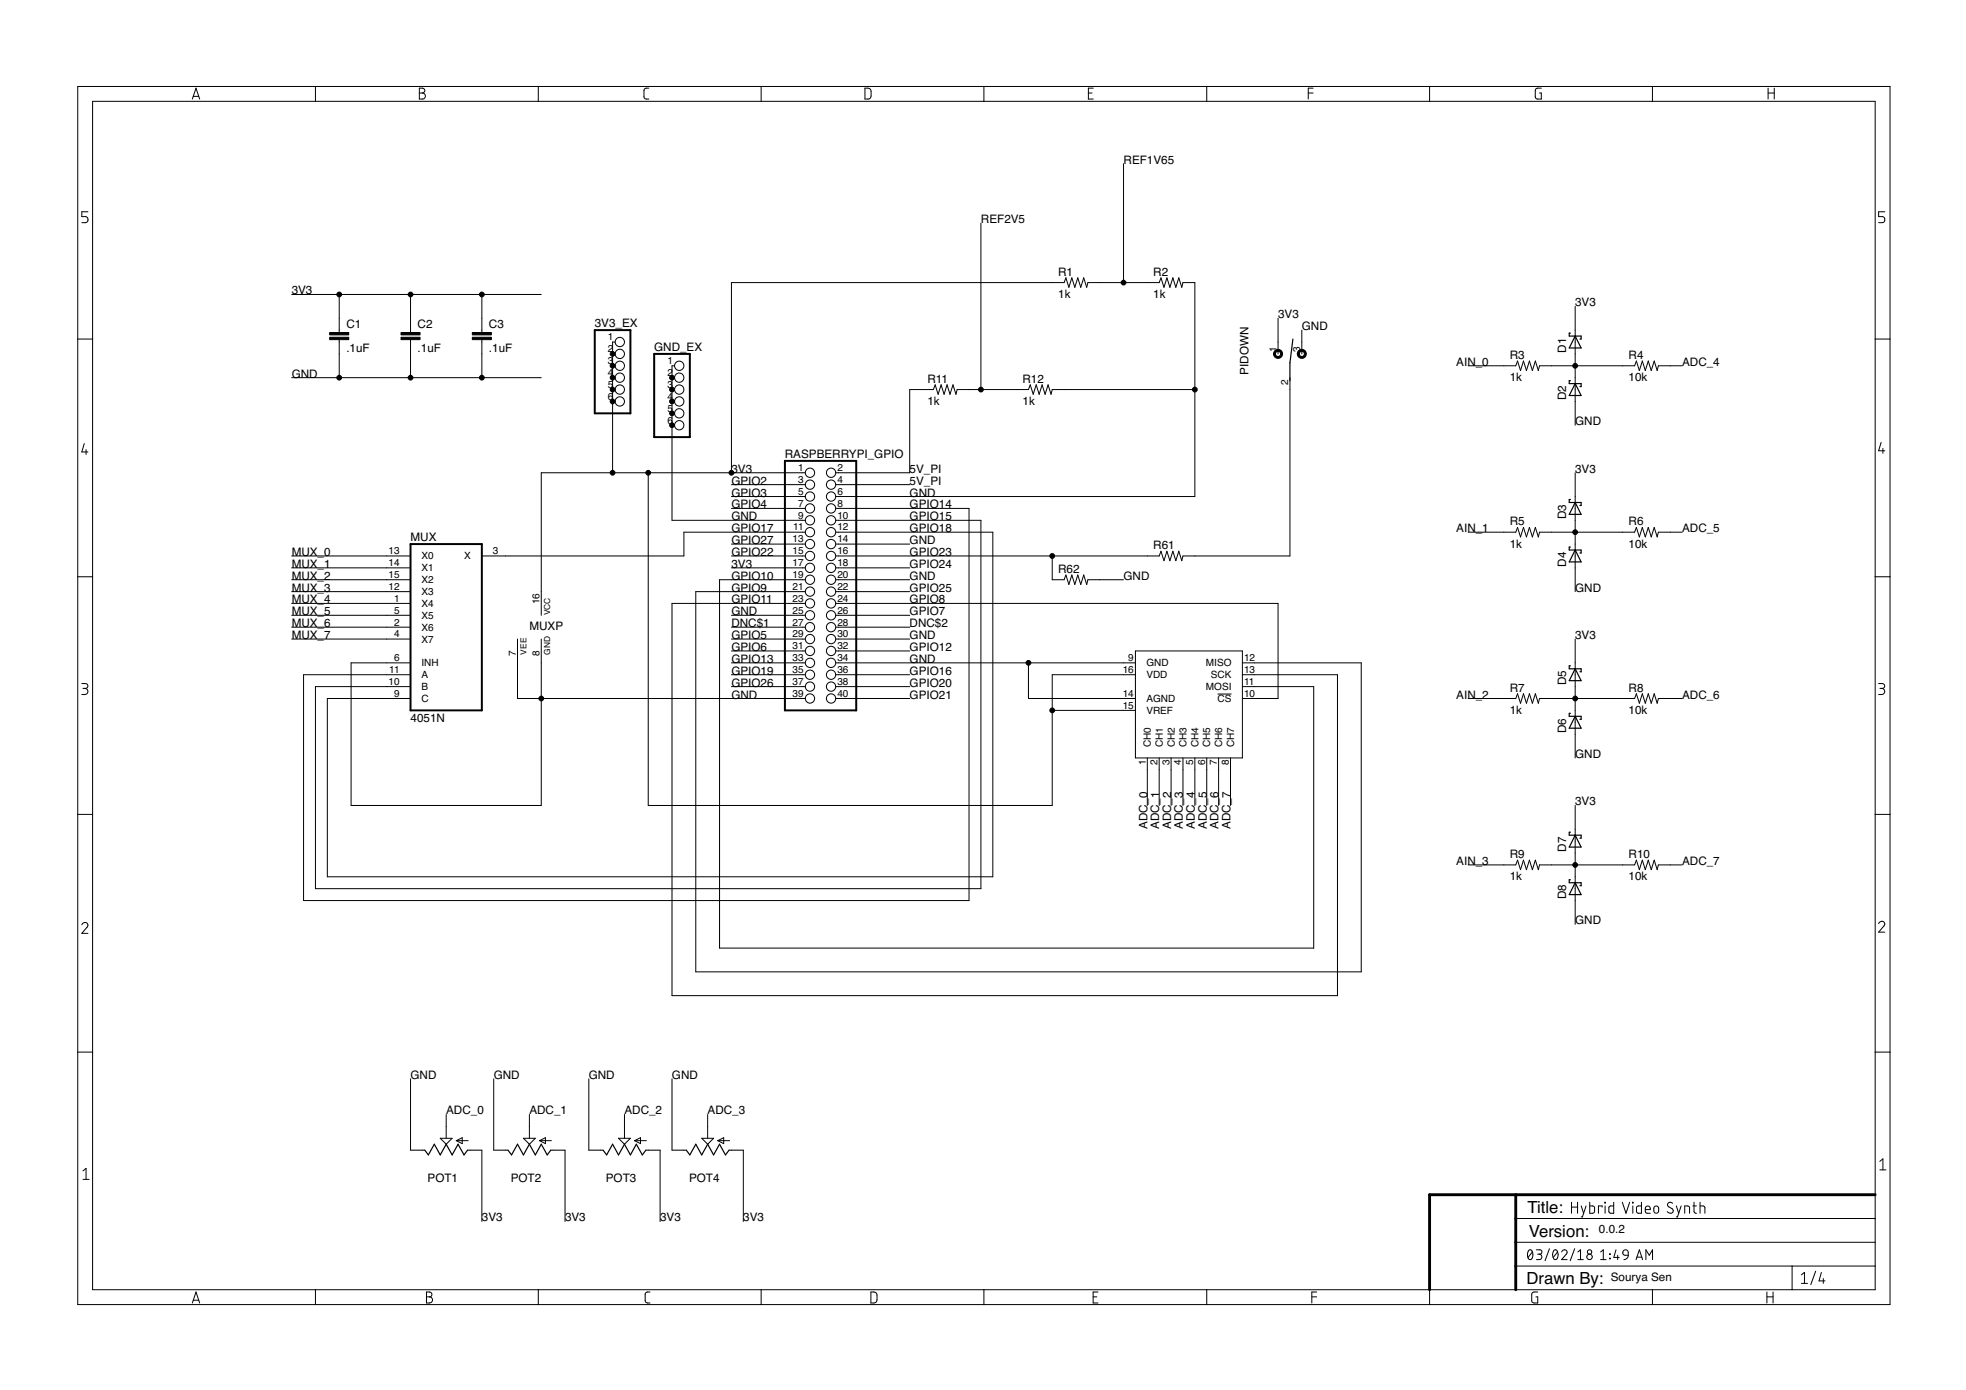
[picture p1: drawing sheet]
<svg xmlns="http://www.w3.org/2000/svg" width="420mm" height="297mm" viewBox="0 0 420 297" stroke-linecap="round" stroke-linejoin="round" font-family="sans-serif">
<g fill="none" stroke="#000" stroke-width=".21">
<path d="M16.6 18.5h387.3v260.3h-387.3zM67.4 18.5v3.2M89.6 18.8h.7a.52 .52 0 0 1 .5 .6 .52 .52 0 0 1-.5 .5 .65 .65 0 0 1 .6 .6 .65 .65 0 0 1-.6 .7h-.7zM89.6 19.9h.7M115 18.5v3.2M138.7 18.8l-.8 .1-.3 .5 .1 1.6 .3 .1 .7 .1M162.7 18.5v3.2M184.8 18.8a1.16 1.16 0 0 1 1.2 .3l.2 .4-.2 1.4-.3 .2-.9 .1zM210.3 18.5v3.2M232.6 19.9h.8M233.6 18.8h-1v2.4h1M257.9 18.5v3.2"/>
<path d="M279.6 19.9h1M280.6 18.8h-1v2.4M305.5 18.5v3.2M329.4 18.8l-1 .1-.3 .3v1.5l.2 .4 1.1 .1v-1.3h-.4M353.1 18.5v3.2M377.9 18.8v2.4M377.9 19.9h1.3M379.2 18.8v2.4M19.8 21.7h380.9v253.9h-380.9zM41.1 21.2l.8-2.4 .8 2.4M41.3 20.6h1.2M240.1 35v25.4"/>
<path d="M18.8 45.3h-1.3v1h.8a.66 .66 0 0 1 .5 .6 .66 .66 0 0 1-.5 .7h-.8M209.6 47.7v35.5M402.8 45.3h-1.3v1h.8a.66 .66 0 0 1 .5 .6 .66 .66 0 0 1-.5 .7h-.8M16.6 72.5h3.2M62.3 62.9h53.4M72.5 62.9v8.2M72.5 72.6v8.1M87.7 62.9v8.2M87.7 72.6v8.1M103 62.9v8.2M103 72.6v8.1M130.9 78.2h.6"/>
<path d="M130.9 75.6h.6M131.5 73.1h-.6v27.9M144.2 78.2h-.6v33h28.5M273.1 68v7.6M278.2 70.5v5.1M313.8 78.2h10.1l.4-1 .7 2 .6-2 .6 2 .7-2 .6 2 .6-2 .7 2 .2-1h20.3l.4-1 .7 2 .6-2 .6 2 .7-2 .6 2 .6-2 .7 2 .2-1h5.1M336.6 65.5v25.4M400.7 72.5h3.2M18 94.8l-.5 1.8h1.3M18.4 96.1v1M62.3 80.7h53.4M130.9 83.2h.6"/>
<path d="M130.9 80.7h.6M130.9 85.8h.6M143.6 83.2h.6M143.6 80.7h.6M143.6 85.8h.6M143.6 88.3h.6M143.6 90.9h.6M255.4 83.2h-30.5l-.3 1.1-.6-2.1-.6 2.1-.7-2.1-.6 2.1-.7-2.1-.6 2.1-.6-2.1-.4 1h-15.2l-.3 1.1-.6-2.1-.7 2.1-.6-2.1-.6 2.1-.7-2.1-.6 2.1-.6-2.1-.4 1h-5.1v17.8h-15.8M275.7 80.7v38.1h-22.9l-.2 1-.7-2-.6 2-.6-2-.7 2-.6-2-.6 2-.7-2-.4 1h-69.1M402 94.5l-.5 1.8h1.3M402.4 95.8v1.1M62.3 118.8h25.4"/>
<path d="M138.5 101v71.1h86.4v-27.9h17.8M156.3 103.6h15.8M156.3 106.1h15.8M156.3 101v-40.6h71.1l.4-1 .6 2 .7-2 .6 2 .6-2 .7 2 .6-2 .6 2 .3-1h15.2l.4-1 .7 2 .6-2 .6 2 .7-2 .6 2 .6-2 .7 2 .2-1h2.6v45.7h-76.8M156.3 108.6h15.8M156.3 116.3h15.8M156.3 118.8h15.8M172.1 101h-56.4v30.5M172.1 113.7h-25.9v5.1h-43.2M178.6 103.6h15.8M178.6 108.6h28.5v83.8h-142.2v-48.2h22.8M178.6 111.2h31v78.7h-142.2v-43.2h20.3"/>
<path d="M178.6 113.7h33.6v73.7h-142.2v-38.1h17.7M178.6 116.3h15.8M224.9 118.8v5.1h2.5l.4-1 .6 2 .7-2 .6 2 .6-2 .7 2 .6-2 .6 2 .3-1h7.6M313.8 113.7h10.1l.4-1 .7 2 .6-2 .6 2 .7-2 .6 2 .6-2 .7 2 .2-1h20.3l.4-1 .7 2 .6-2 .6 2 .7-2 .6 2 .6-2 .7 2 .2-1h5.1M336.6 101v25.4M16.6 123.3h3.2M62.3 121.3h25.4M62.3 123.9h25.4M62.3 126.4h25.4M62.3 128.9h25.4M62.3 131.5h25.4M62.3 134h25.4"/>
<path d="M62.3 136.6h25.4M110.6 136.6v12.7h61.5M115.7 136.6v35.5h-40.7v-30.5h12.7M156.3 139.1h15.8M156.3 121.3h15.8M156.3 131.5h15.8M156.3 134h15.8M156.3 136.6h15.8M172.1 123.9h-18.3v78.7h127v-55.9h-15.3M172.1 126.4h-23.4v81.3h142.2v-66.1h-25.4M172.1 128.9h-28.5v83.9h142.2v-68.6h-20.3M178.6 139.1h15.8"/>
<path d="M178.6 121.3h15.8M178.6 123.9h15.8M178.6 126.4h15.8M178.6 128.9h94.5v20.4h-7.6M178.6 131.5h15.8M178.6 134h15.8M178.6 136.6h15.8M242.7 139.1h22.8v22.9h-22.8zM336.6 136.6v25.4M400.7 123.3h3.2M17.5 146.1h.8a.52 .52 0 0 1 .5 .5 .52 .52 0 0 1-.5 .5h-.6M18.1 147.1a.66 .66 0 0 1 .7 .7 .66 .66 0 0 1-.7 .6h-.6"/>
<path d="M156.3 141.6h15.8M156.3 144.2h15.8M156.3 146.7h15.8M178.6 141.6h64.1M178.6 144.2h15.8M178.6 146.7h15.8M178.6 149.3h15.8M219.8 141.6v7.7h22.9M224.9 151.8h17.8M260.2 148.3h3M313.8 149.3h10.1l.4-1 .7 2 .6-2 .6 2 .7-2 .6 2 .6-2 .7 2 .2-1h20.3l.4-1 .7 2 .6-2 .6 2 .7-2 .6 2 .6-2 .7 2 .2-1h5.1M401.5 146.1h.8a.52 .52 0 0 1 .5 .5 .52 .52 0 0 1-.5 .5h-.5"/>
<path d="M402.1 147.1a.66 .66 0 0 1 .7 .7 .66 .66 0 0 1-.7 .6h-.6M16.6 174h3.2M245.2 162v10.1M247.7 162v10.1M250.3 162v10.1M252.8 162v10.1M255.4 162v10.1M257.9 162v10.1M260.4 162v10.1M263 162v10.1M336.6 172.1v25.4M400.7 174h3.2"/>
<path d="M17.5 197.6a.64 .64 0 0 1 .9-.5 .64 .64 0 0 1 .2 1.1l-1.1 1.3h1.3M313.8 184.8h10.1l.4-1 .7 2 .6-2 .6 2 .7-2 .6 2 .6-2 .7 2 .2-1h20.3l.4-1 .7 2 .6-2 .6 2 .7-2 .6 2 .6-2 .7 2 .2-1h5.1M401.5 197.4a.64 .64 0 0 1 .9-.5 .64 .64 0 0 1 .2 1l-1.1 1.3h1.3M16.6 224.8h3.2M87.7 230.5v15.3h3.1M95.4 238.2v5M105.5 230.5v15.3h3.1M113.1 238.2v5M125.8 230.5v15.3h3.1M133.5 238.2v5M143.6 230.5v15.3h3.1M151.2 238.2v5"/>
<path d="M400.7 224.8h3.2M17.7 250.2l.7-.5v2.3M17.7 252h1.3M94.1 243.2h2.5l-1.2 1.3zM97.5 243.8h2.6M97.5 243.8l1.3-.7v1.3zM99.9 245.8h3.1v15.2M111.9 243.2h2.5l-1.3 1.3zM115.3 243.8h2.5M115.3 243.8l1.3-.7v1.3zM117.7 245.8h3.1v15.2M132.2 243.2h2.5l-1.2 1.3z"/>
<path d="M135.6 243.8h2.6M135.6 243.8l1.3-.7v1.3zM138 245.8h3.1v15.2M150 243.2h2.5l-1.3 1.3zM153.4 243.8h2.5M153.4 243.8l1.3-.7v1.3zM155.8 245.8h3.1v15.2M335.9 256.9v2.4M335.9 258h1.2M337.1 256.9v2.4M337.9 257.7l.5 1.6M339 257.7l-.8 2.4h-.3"/>
<path d="M339.7 256.9v2.4l.8-.1 .3-.3-.1-.9-.3-.3h-.7M342.4 258v-.3h-.8v1.6M343 256.9l.1 .2zM343 257.7v1.6M344.9 256.9v2.4l-.8-.1-.2-.2v-1l.3-.3h.7M346.7 256.9l.8 2.4 .8-2.4M348.9 256.9l.1 .2zM349 257.7v1.6M350.8 256.9v2.4l-.8-.1-.3-.3 .1-.9 .3-.3h.7M351.6 258.5h1.1a.55 .55 0 0 0-.4-.8 .55 .55 0 0 0-.7 .5l.1 .9 1 .2M353.6 257.9l.5-.2a.86 .86 0 0 1 0 1.5h-.4l-.2-.3zM357.5 257.1a.57 .57 0 0 0-.9-.1 .57 .57 0 0 0 0 .9l.7 .4a.54 .54 0 0 1 .2 .7 .54 .54 0 0 1-.7 .2l-.5-.3"/>
<path d="M358.2 257.7l.6 1.6M359.3 257.7l-.8 2.4h-.3M360 259.3v-1.6h.7l.4 .3v1.3M361.8 257.7h.7M362 256.9l.1 2.1 .4 .3M363.3 257.7h.7l.3 .3 .1 1.3M363.3 256.9v2.4M401.7 248.2l.7-.6v2.4M401.7 250h1.4M41.1 278.4l.8-2.3 .8 2.3M41.3 277.9h1.2M67.4 275.6v3.2"/>
<path d="M91.1 276.1h.7a.52 .52 0 0 1 .5 .5 .52 .52 0 0 1-.5 .5 .66 .66 0 0 1 .6 .7 .66 .66 0 0 1-.6 .6h-.7zM91.1 277.1h.7M115 275.6v3.2M138.9 276.1h-.7l-.3 .5 .1 1.6 .4 .2h.5M162.7 275.6v3.2M186.1 276.1a1.16 1.16 0 0 1 1.2 .3l.1 .4-.1 1.4a1.16 1.16 0 0 1-1.2 .2zM210.3 275.6v3.2M233.6 277.1h.8M234.7 276.1h-1.1v2.3h1.1M257.9 275.6v3.2M280.4 277.1h1M281.4 276.1h-1v2.3"/>
<path d="M305.5 275.6v3.2M323.9 270.6h76.8M323.9 265.5h76.8M323.9 260.4h76.8M326.7 267.2l.1-.1a.89 .89 0 0 1 .8 1.3l-.1 .2a.51 .51 0 0 1-.5 .6 .51 .51 0 0 1-.5-.6v-.7zM327.5 267.5l-.9 1.2M328.4 267.1h.7a.47 .47 0 0 1 .4 .4 .47 .47 0 0 1-.4 .5h-.5M328.6 276.1h-.9l-.3 .3-.1 1.5 .3 .4 1 .1v-1.3h-.3M329 268a.58 .58 0 0 1 .5 .6 .58 .58 0 0 1-.5 .6h-.6M331.1 266.8l-.9 2.6M332.1 267.2l.1-.1a.98 .98 0 0 1 .7 1.5 .51 .51 0 0 1-.5 .6 .51 .51 0 0 1-.5-.6l-.1-.7zM332.9 267.5l-1 1.2"/>
<path d="M333.7 267.5a.58 .58 0 0 1 .9-.4 .58 .58 0 0 1 .1 .9l-1 1.2h1.2M336.5 266.8l-.9 2.6M337.2 269.2h1.2M337.2 267.5l.6-.4v2.1M342.1 269.2h1.1M342.1 267.5l.5-.4v2.1M344 267.9l.1 .2zM344 268.9l.1 .1zM345.4 267.1l-.5 1.6h1.2M345.7 268.2v1M346.9 267.3l.4-.2 .6 .2 .1 .9-1.1-.1-.1-.3zM348 268.2l-.3 .7-.7 .3"/>
<path d="M349.7 269.2l.7-2.1 .6 2.1M349.8 268.6h1.1M351.7 269.2v-2.1l.8 1.1 .7-1.1v2.1M353.1 275.6v3.2M377.6 277.1h1.3M377.6 276.1v2.3M378.9 276.1v2.3M383 270.6v5M385 272.4l.6-.5v2.4M385 274.3h1.3M388 271.7l-1 2.8M389.3 271.9l-.6 1.8h1.3"/>
<path d="M389.7 273.2v1.1"/>
<circle cx="132.5" cy="75.6" r=".99"/>
<circle cx="132.5" cy="78.2" r=".99"/>
<circle cx="132.5" cy="73.1" r=".99"/>
<circle cx="145.2" cy="78.2" r=".99"/>
<circle cx="132.5" cy="80.7" r=".99"/>
<circle cx="132.5" cy="83.2" r=".99"/>
<circle cx="132.5" cy="85.8" r=".99"/>
<circle cx="145.2" cy="90.9" r=".99"/>
<circle cx="145.2" cy="88.3" r=".99"/>
<circle cx="145.2" cy="80.7" r=".99"/>
<circle cx="145.2" cy="83.2" r=".99"/>
<circle cx="145.2" cy="85.8" r=".99"/>
<circle cx="173.1" cy="111.2" r=".99"/>
<circle cx="173.1" cy="118.8" r=".99"/>
<circle cx="173.1" cy="103.6" r=".99"/>
<circle cx="173.1" cy="106.1" r=".99"/>
<circle cx="173.1" cy="108.6" r=".99"/>
<circle cx="173.1" cy="113.7" r=".99"/>
<circle cx="173.1" cy="116.3" r=".99"/>
<circle cx="173.1" cy="101" r=".99"/>
<circle cx="177.6" cy="103.6" r=".99"/>
<circle cx="177.6" cy="108.6" r=".99"/>
<circle cx="177.6" cy="118.8" r=".99"/>
<circle cx="177.6" cy="111.2" r=".99"/>
<circle cx="177.6" cy="113.7" r=".99"/>
<circle cx="177.6" cy="116.3" r=".99"/>
<circle cx="177.6" cy="101" r=".99"/>
<circle cx="177.6" cy="106.1" r=".99"/>
<circle cx="173.1" cy="128.9" r=".99"/>
<circle cx="173.1" cy="131.5" r=".99"/>
<circle cx="173.1" cy="134" r=".99"/>
<circle cx="173.1" cy="126.4" r=".99"/>
<circle cx="173.1" cy="136.6" r=".99"/>
<circle cx="173.1" cy="139.1" r=".99"/>
<circle cx="173.1" cy="121.3" r=".99"/>
<circle cx="173.1" cy="123.9" r=".99"/>
<circle cx="177.6" cy="134" r=".99"/>
<circle cx="177.6" cy="126.4" r=".99"/>
<circle cx="177.6" cy="131.5" r=".99"/>
<circle cx="177.6" cy="136.6" r=".99"/>
<circle cx="177.6" cy="139.1" r=".99"/>
<circle cx="177.6" cy="121.3" r=".99"/>
<circle cx="177.6" cy="123.9" r=".99"/>
<circle cx="177.6" cy="128.9" r=".99"/>
<circle cx="173.1" cy="141.6" r=".99"/>
<circle cx="173.1" cy="149.3" r=".99"/>
<circle cx="173.1" cy="144.2" r=".99"/>
<circle cx="173.1" cy="146.7" r=".99"/>
<circle cx="177.6" cy="141.6" r=".99"/>
<circle cx="177.6" cy="144.2" r=".99"/>
<circle cx="177.6" cy="149.3" r=".99"/>
<circle cx="177.6" cy="146.7" r=".99"/>
<circle cx="339.7" cy="267.5" r=".47"/>
<circle cx="339.7" cy="268.6" r=".59"/>
</g>
<path d="M127.1 70.5h7.6v17.8h-7.6zM139.8 75.6h7.6v17.8h-7.6zM167.7 98.5h15.3v53.3h-15.3zM87.7 116.3h15.3v35.5h-15.3z" fill="none" stroke="#000" stroke-width=".42"/>
<g fill="none" stroke="#000" stroke-width=".25">
<path d="M276.3 72.5l-.6 5v3.8M335.6 71.2h-.2v.6h2.5v.7h-.2M336.6 71.8l1.3 2.6h-2.5zM335.6 81.3h-.2v.7h2.5v.6h-.2M336.6 82l1.3 2.5h-2.5zM335.6 106.7h-.2v.7h2.5v.6h-.2M335.6 116.9h-.2v.6h2.5v.7h-.2M336.6 107.4l1.3 2.5h-2.5zM336.6 117.5l1.3 2.6h-2.5zM335.6 142.3h-.2v.6h2.5v.7h-.2M335.6 152.4h-.2v.7h2.5v.6h-.2M336.6 142.9l1.3 2.6h-2.5z"/>
<path d="M336.6 153.1l1.3 2.5h-2.5zM335.6 177.8h-.2v.7h2.5v.6h-.2M336.6 178.5l1.3 2.5h-2.5zM335.6 188h-.2v.6h2.5v.7h-.2M336.6 188.6l1.3 2.6h-2.5zM90.8 245.8l.7 1 1.3-2.3 1.3 2.3 1.3-2.3 1.2 2.3 1.3-2.3 1.3 2.3 .7-1M108.6 245.8l.7 1 1.3-2.3 1.3 2.3 1.2-2.3 1.3 2.3 1.3-2.3 1.2 2.3 .8-1M128.9 245.8l.7 1 1.3-2.3 1.3 2.3 1.3-2.3 1.2 2.3 1.3-2.3 1.3 2.3 .7-1M146.7 245.8l.7 1 1.3-2.3 1.3 2.3 1.2-2.3 1.3 2.3 1.3-2.3 1.2 2.3 .8-1"/>
</g>
<path d="M70.5 72.1h4v.5h-4zM70.5 71.1h4v.5h-4zM85.7 72.1h4.1v.5h-4.1zM85.7 71.1h4.1v.5h-4.1zM100.9 72.1h4.1v.5h-4.1zM100.9 71.1h4.1v.5h-4.1z" fill="#000" stroke="#000" stroke-width=".21"/>
<path d="M323.9 255.3v20.3M400.7 255.3h-95.2v20.3" fill="none" stroke="#000" stroke-width=".61"/>
<g fill="#000" stroke="#000" stroke-width=".21">
<path d="M272.4 75a.96 .96 0 0 1 1.5 0 .96 .96 0 0 1-.5 1.5 .96 .96 0 0 1-1.2-.9h.4a.56 .56 0 0 1 .8-.5 .56 .56 0 0 1 .1 1 .56 .56 0 0 1-.9-.3v-.2h-.4z" fill-rule="evenodd"/>
<path d="M277.5 75a.97 .97 0 0 1 1.5 .1 .97 .97 0 0 1-.5 1.5 .97 .97 0 0 1-1.3-1h.5a.56 .56 0 0 1 .8-.5 .56 .56 0 0 1 .1 1 .56 .56 0 0 1-.9-.3v-.2h-.5z" fill-rule="evenodd"/>
<circle cx="72.5" cy="62.9" r=".51"/>
<circle cx="87.7" cy="62.9" r=".51"/>
<circle cx="103" cy="62.9" r=".51"/>
<circle cx="130.9" cy="75.6" r=".51"/>
<circle cx="130.9" cy="78.2" r=".51"/>
<circle cx="240.1" cy="60.4" r=".51"/>
<circle cx="336.6" cy="78.2" r=".51"/>
<circle cx="72.5" cy="80.7" r=".51"/>
<circle cx="87.7" cy="80.7" r=".51"/>
<circle cx="103" cy="80.7" r=".51"/>
<circle cx="130.9" cy="83.2" r=".51"/>
<circle cx="130.9" cy="80.7" r=".51"/>
<circle cx="130.9" cy="85.8" r=".51"/>
<circle cx="143.6" cy="88.3" r=".51"/>
<circle cx="143.6" cy="83.2" r=".51"/>
<circle cx="143.6" cy="80.7" r=".51"/>
<circle cx="143.6" cy="90.9" r=".51"/>
<circle cx="143.6" cy="85.8" r=".51"/>
<circle cx="209.6" cy="83.2" r=".51"/>
<circle cx="255.4" cy="83.2" r=".51"/>
<circle cx="130.9" cy="101" r=".51"/>
<circle cx="138.5" cy="101" r=".51"/>
<circle cx="156.3" cy="101" r=".51"/>
<circle cx="224.9" cy="118.8" r=".51"/>
<circle cx="336.6" cy="113.7" r=".51"/>
<circle cx="115.7" cy="149.3" r=".51"/>
<circle cx="219.8" cy="141.6" r=".51"/>
<circle cx="224.9" cy="151.8" r=".51"/>
<circle cx="336.6" cy="149.3" r=".51"/>
<circle cx="336.6" cy="184.8" r=".51"/>
</g>
<g font-size="3.6">
<text x="326.5" y="259.2">Title:</text>
<text x="326.7" y="264.3">Version:</text>
<text x="326.2" y="274.5">Drawn By:</text>
</g>
<g font-size="2.5">
<text x="240.1" y="35">REF1V65</text>
<text x="209.6" y="47.7">REF2V5</text>
<text x="226.2" y="58.9">R1</text>
<text x="246.5" y="58.9">R2</text>
<text x="62.3" y="62.9">3V3</text>
<text x="226.2" y="63.7">1k</text>
<text x="246.5" y="63.7">1k</text>
<text x="336.6" y="65.5">3V3</text>
<text x="74" y="70.2">C1</text>
<text x="89.3" y="70.2">C2</text>
<text x="104.5" y="70.2">C3</text>
<text x="127.1" y="69.9">3V3_EX</text>
<text x="273.1" y="68">3V3</text>
<text x="278.2" y="70.5">GND</text>
<text x="74" y="75.2">.1uF</text>
<text x="89.3" y="75.2">.1uF</text>
<text x="104.5" y="75.2">.1uF</text>
<text x="139.8" y="75">GND_EX</text>
<text x="322.7" y="76.7">R3</text>
<text x="334.7" y="75.4" transform="rotate(-90 334.7 75.4)">D1</text>
<text x="348.1" y="76.7">R4</text>
<text x="62.3" y="80.7">GND</text>
<text x="198.2" y="81.7">R11</text>
<text x="218.5" y="81.7">R12</text>
<text x="266.8" y="80.1" transform="rotate(-90 266.8 80.1)">PIDOWN</text>
<text x="311.2" y="78.2">AIN_0</text>
<text x="322.7" y="81.5">1k</text>
<text x="348.1" y="81.5">10k</text>
<text x="359.5" y="78.2">ADC_4</text>
<text x="198.2" y="86.5">1k</text>
<text x="218.5" y="86.5">1k</text>
<text x="334.7" y="85.5" transform="rotate(-90 334.7 85.5)">D2</text>
<text x="336.6" y="90.9">GND</text>
<text x="156.3" y="101">3V3</text>
<text x="167.7" y="97.8">RASPBERRYPI_GPIO</text>
<text x="194.4" y="101">5V_PI</text>
<text x="336.6" y="101">3V3</text>
<text x="156.3" y="103.6">GPIO2</text>
<text x="156.3" y="106.1">GPIO3</text>
<text x="194.4" y="106.1">GND</text>
<text x="194.4" y="103.6">5V_PI</text>
<text x="156.3" y="108.6">GPIO4</text>
<text x="156.3" y="111.2">GND</text>
<text x="156.3" y="113.7">GPIO17</text>
<text x="194.4" y="108.6">GPIO14</text>
<text x="194.4" y="111.2">GPIO15</text>
<text x="194.4" y="113.7">GPIO18</text>
<text x="311.2" y="113.7">AIN_1</text>
<text x="322.7" y="112.2">R5</text>
<text x="334.7" y="110.9" transform="rotate(-90 334.7 110.9)">D3</text>
<text x="348.1" y="112.2">R6</text>
<text x="359.5" y="113.7">ADC_5</text>
<text x="62.3" y="118.8">MUX_0</text>
<text x="87.7" y="115.6">MUX</text>
<text x="156.3" y="116.3">GPIO27</text>
<text x="156.3" y="118.8">GPIO22</text>
<text x="194.4" y="116.3">GND</text>
<text x="194.4" y="118.8">GPIO23</text>
<text x="246.5" y="117.3">R61</text>
<text x="322.7" y="117">1k</text>
<text x="348.1" y="117">10k</text>
<text x="62.3" y="121.3">MUX_1</text>
<text x="62.3" y="123.9">MUX_2</text>
<text x="156.3" y="121.3">3V3</text>
<text x="156.3" y="123.9">GPIO10</text>
<text x="194.4" y="123.9">GND</text>
<text x="194.4" y="121.3">GPIO24</text>
<text x="226.2" y="122.4">R62</text>
<text x="240.1" y="123.9">GND</text>
<text x="334.7" y="121.1" transform="rotate(-90 334.7 121.1)">D4</text>
<text x="62.3" y="126.4">MUX_3</text>
<text x="62.3" y="129">MUX_4</text>
<text x="62.3" y="131.5">MUX_5</text>
<text x="156.3" y="131.5">GND</text>
<text x="156.3" y="126.4">GPIO9</text>
<text x="156.3" y="129">GPIO11</text>
<text x="194.4" y="126.4">GPIO25</text>
<text x="194.4" y="129">GPIO8</text>
<text x="194.4" y="131.5">GPIO7</text>
<text x="336.6" y="126.4">GND</text>
<text x="62.3" y="134">MUX_6</text>
<text x="62.3" y="136.6">MUX_7</text>
<text x="113.1" y="134.7">MUXP</text>
<text x="156.3" y="134">DNC$1</text>
<text x="156.3" y="136.6">GPIO5</text>
<text x="194.4" y="136.6">GND</text>
<text x="194.4" y="134">DNC$2</text>
<text x="336.6" y="136.6">3V3</text>
<text x="156.3" y="139.1">GPIO6</text>
<text x="156.3" y="141.7">GPIO13</text>
<text x="194.4" y="141.7">GND</text>
<text x="194.4" y="139.1">GPIO12</text>
<text x="156.3" y="149.3">GND</text>
<text x="156.3" y="144.2">GPIO19</text>
<text x="156.3" y="146.7">GPIO26</text>
<text x="194.4" y="144.2">GPIO16</text>
<text x="194.4" y="146.7">GPIO20</text>
<text x="194.4" y="149.3">GPIO21</text>
<text x="311.2" y="149.3">AIN_2</text>
<text x="322.7" y="147.8">R7</text>
<text x="334.7" y="146.5" transform="rotate(-90 334.7 146.5)">D5</text>
<text x="348.1" y="147.8">R8</text>
<text x="359.5" y="149.3">ADC_6</text>
<text x="87.7" y="154.4">4051N</text>
<text x="322.7" y="152.6">1k</text>
<text x="348.1" y="152.6">10k</text>
<text x="334.7" y="156.6" transform="rotate(-90 334.7 156.6)">D6</text>
<text x="336.6" y="162">GND</text>
<text x="336.6" y="172.1">3V3</text>
<text x="245.2" y="177.2" transform="rotate(-90 245.2 177.2)">ADC_0</text>
<text x="247.7" y="177.2" transform="rotate(-90 247.7 177.2)">ADC_1</text>
<text x="250.3" y="177.2" transform="rotate(-90 250.3 177.2)">ADC_2</text>
<text x="252.8" y="177.2" transform="rotate(-90 252.8 177.2)">ADC_3</text>
<text x="255.4" y="177.2" transform="rotate(-90 255.4 177.2)">ADC_4</text>
<text x="257.9" y="177.2" transform="rotate(-90 257.9 177.2)">ADC_5</text>
<text x="260.4" y="177.2" transform="rotate(-90 260.4 177.2)">ADC_6</text>
<text x="263" y="177.2" transform="rotate(-90 263 177.2)">ADC_7</text>
<text x="311.2" y="184.8">AIN_3</text>
<text x="322.7" y="183.3">R9</text>
<text x="334.7" y="182" transform="rotate(-90 334.7 182)">D7</text>
<text x="348.1" y="183.3">R10</text>
<text x="359.5" y="184.8">ADC_7</text>
<text x="322.7" y="188.1">1k</text>
<text x="348.1" y="188.1">10k</text>
<text x="334.7" y="192.2" transform="rotate(-90 334.7 192.2)">D8</text>
<text x="336.6" y="197.5">GND</text>
<text x="87.7" y="230.5">GND</text>
<text x="105.5" y="230.5">GND</text>
<text x="125.8" y="230.5">GND</text>
<text x="143.6" y="230.5">GND</text>
<text x="95.4" y="238.2">ADC_0</text>
<text x="113.1" y="238.2">ADC_1</text>
<text x="133.5" y="238.2">ADC_2</text>
<text x="151.2" y="238.2">ADC_3</text>
<text x="91.4" y="252.6">POT1</text>
<text x="109.2" y="252.6">POT2</text>
<text x="129.5" y="252.6">POT3</text>
<text x="147.3" y="252.6">POT4</text>
<text x="103" y="261">3V3</text>
<text x="120.8" y="261">3V3</text>
<text x="141.1" y="261">3V3</text>
<text x="158.8" y="261">3V3</text>
<text x="341.7" y="263.6">0.0.2</text>
<text x="344.2" y="273.7">Sourya Sen</text>
</g>
<g font-size="2.1">
<text x="129.9" y="72.7">1</text>
<text x="129.9" y="75.3">2</text>
<text x="129.9" y="77.8">3</text>
<text x="142.6" y="77.8">1</text>
<text x="272.8" y="75.3" transform="rotate(-90 272.8 75.3)">1</text>
<text x="277.9" y="75.3" transform="rotate(-90 277.9 75.3)">3</text>
<text x="129.9" y="80.3">4</text>
<text x="129.9" y="82.9">5</text>
<text x="142.6" y="80.3">2</text>
<text x="142.6" y="82.9">3</text>
<text x="275.3" y="82.2" transform="rotate(-90 275.3 82.2)">2</text>
<text x="129.9" y="85.4">6</text>
<text x="142.6" y="85.4">4</text>
<text x="142.6" y="88">5</text>
<text x="142.6" y="90.5">6</text>
<text x="170.6" y="100.7">1</text>
<text x="179" y="100.7">2</text>
<text x="170.6" y="103.2">3</text>
<text x="170.6" y="105.7">5</text>
<text x="179" y="103.2">4</text>
<text x="179" y="105.7">6</text>
<text x="169.5" y="113.4">11</text>
<text x="170.6" y="108.3">7</text>
<text x="170.6" y="110.8">9</text>
<text x="179" y="108.3">8</text>
<text x="179" y="110.8">10</text>
<text x="179" y="113.4">12</text>
<text x="83" y="118.4">13</text>
<text x="90.1" y="119.6">X0</text>
<text x="99.2" y="119.6">X</text>
<text x="105.3" y="118.4">3</text>
<text x="169.4" y="115.9">13</text>
<text x="169.4" y="118.4">15</text>
<text x="179" y="115.9">14</text>
<text x="179" y="118.4">16</text>
<text x="83" y="121">14</text>
<text x="83" y="123.5">15</text>
<text x="90.1" y="122.1">X1</text>
<text x="90.1" y="124.6">X2</text>
<text x="169.4" y="121">17</text>
<text x="169.4" y="123.5">19</text>
<text x="179" y="121">18</text>
<text x="179" y="123.5">20</text>
<text x="83" y="126.1">12</text>
<text x="84.2" y="128.6">1</text>
<text x="84.2" y="131.1">5</text>
<text x="90.1" y="129.7">X4</text>
<text x="90.1" y="127.2">X3</text>
<text x="115.3" y="129.2" transform="rotate(-90 115.3 129.2)">16</text>
<text x="169.4" y="126.1">21</text>
<text x="169.4" y="128.6">23</text>
<text x="169.4" y="131.1">25</text>
<text x="179" y="126.1">22</text>
<text x="179" y="128.6">24</text>
<text x="179" y="131.1">26</text>
<text x="84.2" y="133.7">2</text>
<text x="84.2" y="136.2">4</text>
<text x="90.1" y="134.8">X6</text>
<text x="90.1" y="137.3">X7</text>
<text x="90.1" y="132.3">X5</text>
<text x="169.4" y="133.7">27</text>
<text x="169.4" y="136.2">29</text>
<text x="179" y="133.7">28</text>
<text x="179" y="136.2">30</text>
<text x="83.2" y="143.8">11</text>
<text x="84.2" y="141.3">6</text>
<text x="90.1" y="142.4">INH</text>
<text x="110.2" y="140.1" transform="rotate(-90 110.2 140.1)">7</text>
<text x="115.3" y="140.1" transform="rotate(-90 115.3 140.1)">8</text>
<text x="169.4" y="138.8">31</text>
<text x="169.4" y="141.3">33</text>
<text x="169.4" y="143.8">35</text>
<text x="179" y="138.8">32</text>
<text x="179" y="141.3">34</text>
<text x="179" y="143.8">36</text>
<text x="239.9" y="143.8">16</text>
<text x="241.1" y="141.3">9</text>
<text x="245" y="142.4">GND</text>
<text x="257.7" y="142.4">MISO</text>
<text x="265.9" y="143.8">13</text>
<text x="265.9" y="141.3">12</text>
<text x="83" y="146.4">10</text>
<text x="84.2" y="148.9">9</text>
<text x="90.1" y="147.5">B</text>
<text x="90.1" y="145">A</text>
<text x="169.4" y="146.4">37</text>
<text x="169.4" y="148.9">39</text>
<text x="179" y="146.4">38</text>
<text x="179" y="148.9">40</text>
<text x="239.9" y="148.9">14</text>
<text x="245" y="145">VDD</text>
<text x="257.7" y="147.5">MOSI</text>
<text x="258.8" y="145">SCK</text>
<text x="265.9" y="148.9">10</text>
<text x="265.9" y="146.4">11</text>
<text x="90.1" y="150">C</text>
<text x="239.9" y="151.5">15</text>
<text x="245" y="152.6">VREF</text>
<text x="245" y="150">AGND</text>
<text x="260.2" y="150">CS</text>
<text x="246" y="159.6" transform="rotate(-90 246 159.6)">CH0</text>
<text x="248.5" y="159.6" transform="rotate(-90 248.5 159.6)">CH1</text>
<text x="251" y="159.6" transform="rotate(-90 251 159.6)">CH2</text>
<text x="253.6" y="159.6" transform="rotate(-90 253.6 159.6)">CH3</text>
<text x="256.1" y="159.6" transform="rotate(-90 256.1 159.6)">CH4</text>
<text x="258.7" y="159.6" transform="rotate(-90 258.7 159.6)">CH5</text>
<text x="261.2" y="159.6" transform="rotate(-90 261.2 159.6)">CH6</text>
<text x="263.7" y="159.6" transform="rotate(-90 263.7 159.6)">CH7</text>
<text x="244.8" y="163.5" transform="rotate(-90 244.8 163.5)">1</text>
<text x="247.4" y="163.5" transform="rotate(-90 247.4 163.5)">2</text>
<text x="249.9" y="163.5" transform="rotate(-90 249.9 163.5)">3</text>
<text x="252.5" y="163.5" transform="rotate(-90 252.5 163.5)">4</text>
<text x="255" y="163.5" transform="rotate(-90 255 163.5)">5</text>
<text x="257.5" y="163.5" transform="rotate(-90 257.5 163.5)">6</text>
<text x="260.1" y="163.5" transform="rotate(-90 260.1 163.5)">7</text>
<text x="262.6" y="163.5" transform="rotate(-90 262.6 163.5)">8</text>
</g>
<g font-size="1.8">
<text x="117.6" y="131.5" transform="rotate(-90 117.6 131.5)">VCC</text>
<text x="112.5" y="139.9" transform="rotate(-90 112.5 139.9)">VEE</text>
<text x="117.6" y="139.9" transform="rotate(-90 117.6 139.9)">GND</text>
</g>
</svg>
